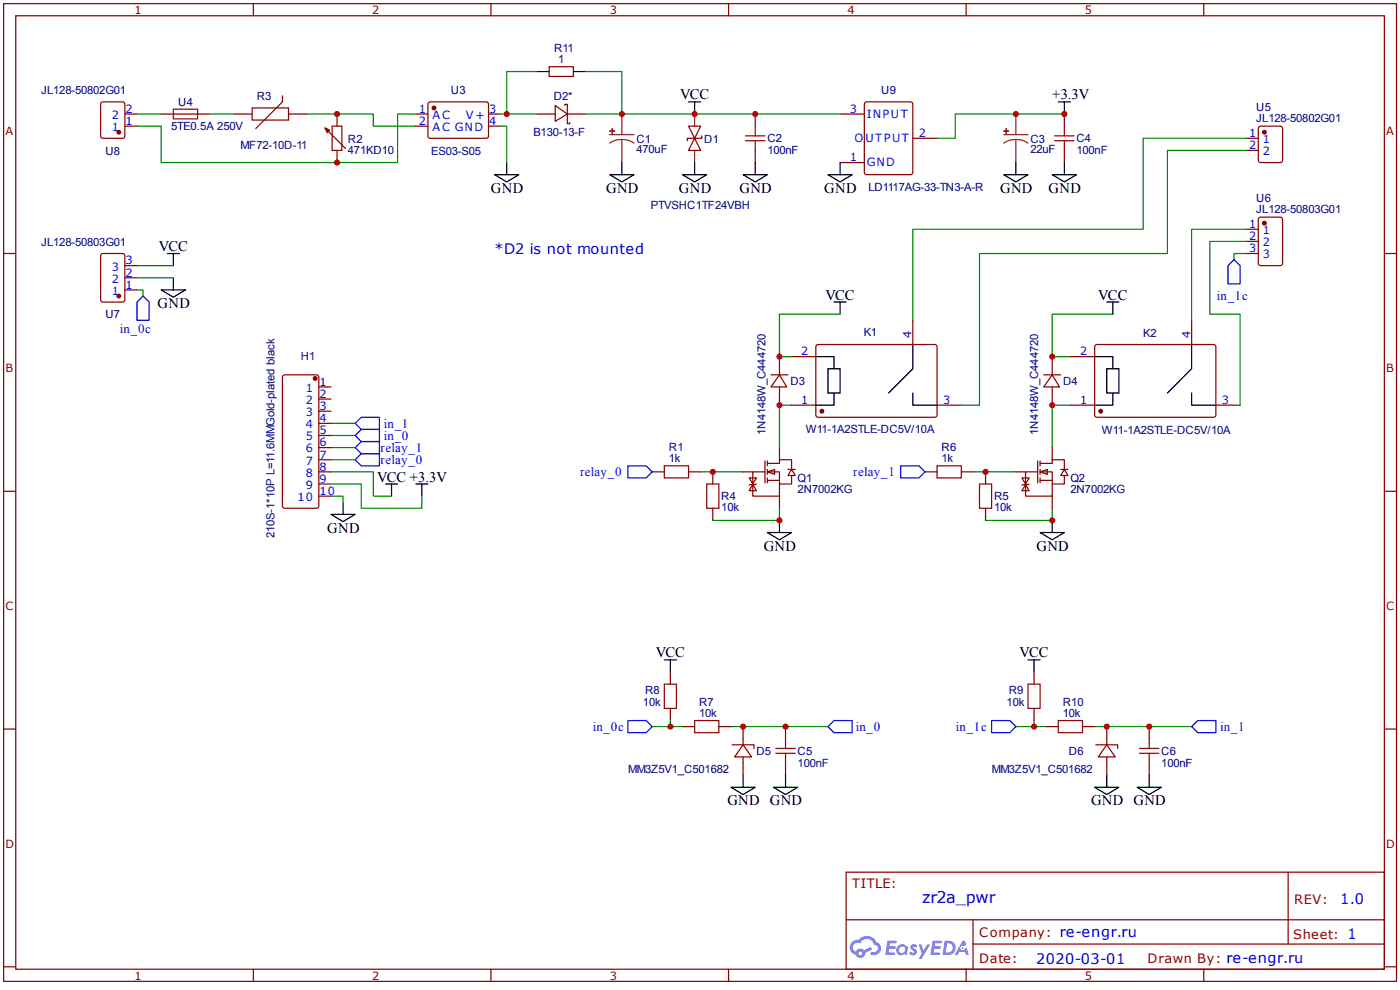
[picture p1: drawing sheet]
<svg xmlns="http://www.w3.org/2000/svg" width="297mm" height="210mm" viewBox="0 0 297 210" stroke-linecap="round" stroke-linejoin="round" font-family="sans-serif">
<g fill="none" stroke="#800" stroke-width=".26">
<path d="M.8 .8h295.5v207.3h-295.5zM3.3 3.3h290.4v202.2h-290.4zM53.7 .8v2.5M104.2 .8v2.5M154.6 .8v2.5M205 .8v2.5M255.4 .8v2.5M.8 53.7h2.5M293.7 53.7h2.6M.8 104.2h2.5M293.7 104.2h2.6M.8 154.6h2.5"/>
<path d="M293.7 154.6h2.6M179.5 184.9h114.2v20.6h-114.2zM179.5 195h114.1M206.4 195v10.3M273.3 184.9v15.2M.8 205h2.5M53.7 205.5v2.6M104.2 205.5v2.6M154.6 205.5v2.6M205 205.5v2.6M206.4 200.1h87.2M255.4 205.5v2.6"/>
<path d="M293.7 205h2.6"/>
</g>
<g fill="#58f">
<path d="M193.3 200.3l.6-.1 .4 .1 .3 .2-.3 .5a.35 .35 0 0 0-.2-.3 .35 .35 0 0 0-.4 .1v.1a.86 .86 0 0 1 .7 .6 .86 .86 0 0 1-.2 .9 1.09 1.09 0 0 1-1.4-.3l.4-.4 .5 .3 .3-.1-.1-.2a.89 .89 0 0 1-.6-1.4z"/>
<path d="M194.9 200.2h.6l.4 1.4 .8-1.4h.6l-1.8 3.1h-.6l.7-1.1z"/>
<path d="M188.3 199.4h1.7l.2 .2-.1 .3-1.3 .1-.1 .6h1.1l.2 .3-.2 .2h-1.2l-.1 .8 1.2 .1 .2 .2-.2 .2-1.9 .1z"/>
<path d="M197.8 199.4h1.7l.3 .2-.1 .3-1.3 .1-.1 .6h1.1l.2 .3-.3 .2h-1.1l-.1 .8 1.2 .1 .2 .2-.2 .2-1.9 .1z"/>
<path d="M204.2 199.4h.5l.3 1-.5 .2a.51 .51 0 0 0-.7 .2 .51 .51 0 0 0 .3 .7 .51 .51 0 0 0 .6-.5l.4-.1 .4 1.6h-.6l-.1-.7h-1.3l-.3 .7h-.7z"/>
<path d="M200.4 199.4l-.4 3.1h1a1.54 1.54 0 0 0 1.7-1.6 1.54 1.54 0 0 0-1.8-1.5zM200.9 200a1.01 1.01 0 0 1 1.3 1 1.01 1.01 0 0 1-1.3 .9h-.2z"/>
<path d="M190.4 200.6a1.12 1.12 0 0 0 0 1.6 1.12 1.12 0 0 0 1.5 .1l.5 .2 .2-1.7-.4-.2a1.09 1.09 0 0 0-1.8 0zM190.6 201.3a.7 .7 0 0 1 1.4 0 .7 .7 0 0 1-1.4 0z"/>
<path d="M180.8 199.7a1.59 1.59 0 0 0 .7 2.7 1.05 1.05 0 0 0 1.2 .7 1.05 1.05 0 0 0 .9-1.1l1.4-.7-.3-.6-1.4 .8a1.07 1.07 0 0 0-1.8 .3 1.01 1.01 0 0 1-.4-1.4 1.01 1.01 0 0 1 1.4-.4 1.55 1.55 0 0 1 1.6-.9 1.55 1.55 0 0 1 1.4 1.2 .83 .83 0 0 1 .8 1 .83 .83 0 0 1-1.2 .6 .32 .32 0 0 0-.4 .2 .32 .32 0 0 0 .3 .4 1.45 1.45 0 0 0 1.8-.9 1.45 1.45 0 0 0-.9-1.9 2.29 2.29 0 0 0-3.8-.5l-.8 .2zM182.1 202.1a.4 .4 0 0 1 .8 0 .4 .4 0 0 1-.8 0z"/>
<circle cx="204.2" cy="201" r=".19"/>
</g>
<path d="M34.2 24.2h10.3M267.1 26.9l.4-.2h4.1l.4 .3 .1 6.9-.2 .5-4.4 .1-.5-.3-.1-6.9z" fill="none" stroke="#800" stroke-width=".26"/>
<path d="M36.8 23.1h5.1v2.1h-5.1z" fill="none" stroke="#a00000" stroke-width=".26"/>
<circle cx="268.2" cy="28" r=".39" fill="#800"/>
<g fill="none" stroke="#800" stroke-width=".26">
<path d="M264.4 29.3h2.5M264.4 31.9h2.5M267.1 46.2l.4-.2h4.1l.5 .4v9.4l-.3 .5h-4.3l-.5-.3-.1-9.5z"/>
<circle cx="268.2" cy="28" r=".39"/>
</g>
<circle cx="268.2" cy="47.3" r=".39" fill="#800"/>
<g fill="none" stroke="#800" stroke-width=".26">
<path d="M21.5 53.9l.4-.2h4.1l.5 .4v9.4l-.3 .5h-4.3l-.5-.3-.1-9.4zM264.4 48.6h2.5M264.4 51.2h2.5M264.4 53.7h2.5"/>
<circle cx="268.2" cy="47.3" r=".39"/>
</g>
<circle cx="25.2" cy="62.8" r=".39" fill="#800"/>
<g fill="none" stroke="#800" stroke-width=".26">
<path d="M21.5 21.8l.4-.2h4.1l.4 .2 .1 7-.2 .4-4.4 .1-.5-.2-.1-7zM26.5 58.9h2.6M26.5 56.3h2.6M26.5 61.5h2.6"/>
<circle cx="25.2" cy="62.8" r=".39"/>
</g>
<circle cx="25.2" cy="28" r=".39" fill="#800"/>
<g fill="none" stroke="#800" stroke-width=".26">
<path d="M26.5 26.7h2.6M26.5 24.2h2.6M69.4 27.6l3.9 3.9M71.5 24.2v2.5M71.5 31.9v2.6"/>
<circle cx="25.2" cy="28" r=".39"/>
</g>
<path d="M70.5 26.7h2v5.2h-2z" fill="none" stroke="#a00000" stroke-width=".26"/>
<path d="M68.9 27.1l1.1 .5-.6 .5z" fill="#800"/>
<path d="M68.9 27.1l1.1 .5-.6 .5zM90.9 21.8l.4-.2 12.1 .1 .2 .4v7l-.5 .2-12.1-.1-.2-.4v-6.7zM178.2 34.5h5.2M178.2 24.2h5.2M183.5 21.8l.4-.2h9.2l.5 .2 .1 14.7-.3 .4-9.5 .1-.4-.2-.1-14.7zM193.7 29.3h5.1" fill="none" stroke="#800" stroke-width=".26"/>
<path d="M44.5 24.2h5.1M65.1 24.2h14.1v2.5h9" fill="none" stroke="#080" stroke-width=".26"/>
<circle cx="92.1" cy="22.9" r=".39" fill="#800"/>
<g fill="none" stroke="#800" stroke-width=".26">
<path d="M88.2 24.2h2.6M88.2 26.7h2.6M103.6 24.2h2.6M103.6 26.7h2.6"/>
<circle cx="92.1" cy="22.9" r=".39"/>
</g>
<path d="M88.2 24.2h-3.8v10.3h-50.2v-7.8h-5.1M106.2 26.7h1.3v7.8" fill="none" stroke="#080" stroke-width=".26"/>
<path d="M104.9 37h5.2l-2.6 1.6zM107.5 34.5v2.5M175.7 37h5.1l-2.6 1.6zM178.2 34.5v2.5" fill="none" stroke="#000" stroke-width=".26"/>
<path d="M129.4 28.5h5.1M131.9 29.6a4.1 4.1 0 0 1 2.6 .7M131.9 29.6a4.2 4.2 0 0 0-2.5 .7M131.9 24.2v4.3M131.9 29.6v4.9" fill="none" stroke="#8d2323" stroke-width=".26"/>
<path d="M129.4 27.8h1z" fill="#8d2323"/>
<path d="M129.4 27.8h1z" fill="none" stroke="#8d2323" stroke-width=".26"/>
<path d="M129.9 27.3v1z" fill="#8d2323"/>
<path d="M129.9 27.3v1zM147.4 24.2v2.5M147.4 31.9v2.6M212.9 28.5h5.2M215.5 29.6a4.1 4.1 0 0 1 2.6 .7M215.5 29.6a4.2 4.2 0 0 0-2.6 .7M215.5 24.2v4.3M215.5 29.6v4.9" fill="none" stroke="#8d2323" stroke-width=".26"/>
<path d="M113.9 24.2h3.9M117.8 22.4l2.6 1.8-2.6 1.5zM119.8 22.4v-.3h.6v4.1h.5v-.2M120.4 24.2h3.8M146.1 26.7h2.5l-1.2 2.6zM147.4 29.3l1.2 2.6h-2.5zM148.9 28.8v.5h-3.1v.5M160.2 24.2v2.5M160.2 31.9v2.6" fill="none" stroke="#800" stroke-width=".26"/>
<path d="M106.2 24.2h7.7M124.2 24.2h54" fill="none" stroke="#080" stroke-width=".26"/>
<path d="M129.4 37h5.1l-2.6 1.6zM131.9 34.5v2.5M144.8 37h5.1l-2.5 1.6zM146.1 21.6h2.5M147.4 21.6v2.6M147.4 34.5v2.5M157.6 37h5.2l-2.6 1.6zM160.2 34.5v2.5M35.5 53.7h2.6M36.8 53.7v2.6M36.8 58.9v2.6M34.2 61.5h5.1l-2.5 1.5z" fill="none" stroke="#000" stroke-width=".26"/>
<path d="M158.2 29.8h4.1M158.2 28.8h4.1M160.2 26.7v2.1M160.2 29.8v2.1" fill="none" stroke="#a00000" stroke-width=".26"/>
<path d="M212.9 27.8h1.1z" fill="#8d2323"/>
<path d="M212.9 27.8h1.1z" fill="none" stroke="#8d2323" stroke-width=".26"/>
<path d="M213.5 27.3v1z" fill="#8d2323"/>
<path d="M213.5 27.3v1z" fill="none" stroke="#8d2323" stroke-width=".26"/>
<path d="M223.7 29.8h4.2M223.7 28.8h4.2M225.8 26.7v2.1M225.8 29.8v2.1" fill="none" stroke="#a00000" stroke-width=".26"/>
<path d="M225.8 24.2v2.5M225.8 31.9v2.6" fill="none" stroke="#800" stroke-width=".26"/>
<path d="M225.8 24.2h-23.1v5.1h-3.9" fill="none" stroke="#080" stroke-width=".26"/>
<path d="M212.9 37h5.2l-2.6 1.6zM215.5 34.5v2.5M223.2 37h5.2l-2.6 1.6zM224.5 21.6h2.6M225.8 21.6v2.6M225.8 34.5v2.5" fill="none" stroke="#000" stroke-width=".26"/>
<path d="M162.8 100l1.5-.5v1.1z" fill="#fefefe"/>
<g fill="none" stroke="#800" stroke-width=".26">
<path d="M163.6 79.5h3.6M165.4 79.5l1.5 2.5h-3.3zM165.4 75.6v3.9M221.4 79.5h3.6M223.2 79.5l1.6 2.5h-3.4zM223.2 75.6v3.9M162.3 97.7v4.7M162.8 98.2h2.6v-.7h2.5v2M162.8 97.7v1.1M162.8 99.5v1.1M165.4 82v3.9M165.4 94.9v2.6"/>
<path d="M167.2 99.5h1.5M167.9 99.5l.8 1.3h-1.5zM223.2 82v3.9M138.4 100h2.5M146.1 100h2.5M151.2 100v2.6M151.2 107.8v2.5M157.6 100h2.1M158.9 101.3h1.6l-.8 1.3zM159.7 102.7l.8 1.3h-1.6zM160.5 102.6l-1.6 .3M162.3 100h-2.6v5.2h5.7v-2.6"/>
<path d="M162.8 100l1.5-.5v1.1zM162.8 100h2.6v2.6h2.5v-1.8M162.8 101.8h2.6M162.8 101.3v1.1M165.4 105.2v2.6M196.2 100h2.6M203.9 100h2.6M209.1 100v2.6M209.1 107.8v2.5"/>
</g>
<path d="M176.9 64h2.6M178.2 64v2.6M234.8 64h2.6M236.1 64v2.6M162.8 112.9h5.1l-2.5 1.5zM165.4 110.3v2.6M220.7 112.9h5.1l-2.6 1.5zM223.2 110.3v2.6" fill="none" stroke="#000" stroke-width=".26"/>
<path d="M178.2 66.6h-12.8v9h2.5M236.1 66.6h-12.9v9h3.9M167.9 85.9h-2.5v9M227.1 85.9h-3.9v9M148.6 100h9M165.4 107.8v2.5h-14.2M206.5 100h9M223.2 107.8v2.5h-14.1" fill="none" stroke="#080" stroke-width=".26"/>
<path d="M140.9 98.8h5.2v2.5h-5.2zM198.8 98.8h5.1v2.5h-5.1zM149.9 102.6h2.6v5.2h-2.6zM207.8 102.6h2.6v5.2h-2.6z" fill="none" stroke="#a00000" stroke-width=".26"/>
<path d="M220.7 100l1.5-.5v1.1z" fill="#fefefe"/>
<g fill="none" stroke="#800" stroke-width=".26">
<path d="M60.1 79.6l.3-.1h6.7l.3 .1 .2 .3v27.3v.3l-.4 .2-6.8 .1-.2-.1-.3-.4v-27.3zM220.1 97.7v4.7M220.7 98.2h2.5v-.7h2.6v2M220.7 97.7v1.1M220.7 99.5v1.1M223.2 94.9v2.6M225 99.5h1.6M225.8 99.5l.8 1.3h-1.6zM215.5 100h2.1M216.8 101.3h1.5l-.7 1.3zM217.6 102.7l.7 1.3h-1.5zM218.3 102.6l-1.5 .3"/>
<path d="M220.1 100h-2.5v5.2h5.6v-2.6M220.7 100l1.5-.5v1.1zM220.7 100h2.5v2.6h2.6v-1.8M220.7 101.8h2.5M220.7 101.3v1.1M223.2 105.2v2.6"/>
</g>
<path d="M264.4 31.9h-16.7v21.8h-39.9v32.2M264.4 29.3h-21.9v19.3h-48.8v19.3M264.4 53.7h-2.6v1.3M70.2 105.2h2.6v1.3" fill="none" stroke="#080" stroke-width=".26"/>
<path d="M261.8 55l1.3 1.3v3.9h-2.6v-3.9zM30.3 62.8l1.3 1.2v3.9h-2.5v-3.9zM133.2 98.8h3.9l1.3 1.2-1.3 1.3h-3.9zM191.1 98.8h3.8l1.3 1.2-1.3 1.3h-3.8z" fill="none" stroke="#00f" stroke-width=".26"/>
<path d="M70.2 109h5.2l-2.6 1.6zM72.8 106.5v2.5M81.8 102.6h2.6M83.1 102.6v2.6M88.2 102.6h2.6M89.5 102.6v2.6" fill="none" stroke="#000" stroke-width=".26"/>
<circle cx="66.9" cy="80.2" r=".39" fill="#800"/>
<g fill="none" stroke="#800" stroke-width=".26">
<path d="M173.2 73.2l.4-.2 25 .1 .2 .5-.1 14.6-.4 .3-25-.1-.2-.4v-14.4zM67.6 82h2.6M67.6 84.6h2.6M67.6 87.2h2.6M67.6 89.8h2.6M67.6 92.3h2.6M67.6 94.9h2.6M67.6 97.5h2.6M67.6 100h2.6M67.6 102.6h2.6M67.6 105.2h2.6M142.2 142.5v2.5"/>
<path d="M142.2 150.2v2.6M144.8 154h2.6M152.5 154h2.6M166.7 154v2.6M219.4 142.5v2.5M219.4 150.2v2.6M221.9 154h2.6M229.7 154h2.5M243.8 154v2.6M166.7 161.8v2.5M243.8 161.8v2.5"/>
<circle cx="66.9" cy="80.2" r=".39"/>
</g>
<path d="M75.4 97.5l1.2-1.3h3.9v2.6h-3.9zM75.4 94.9l1.2-1.3h3.9v2.6h-3.9zM75.4 89.8l1.2-1.3h3.9v2.5h-3.9zM75.4 92.3l1.2-1.3h3.9v2.6h-3.9zM133.2 152.8h3.9l1.3 1.2-1.3 1.3h-3.9zM176.9 152.8h3.9v2.5h-3.9l-1.2-1.3zM210.4 152.8h3.8l1.3 1.2-1.3 1.3h-3.8zM252.8 154l1.3-1.2h3.8v2.5h-3.8z" fill="none" stroke="#00f" stroke-width=".26"/>
<g fill="none" stroke="#080" stroke-width=".26">
<path d="M29.1 24.2h5.1M29.1 56.3h7.7M29.1 58.9h7.7M29.1 61.5h1.2v1.3M70.2 97.5h5.2M70.2 94.9h5.2M70.2 89.8h5.2M70.2 92.3h5.2M70.2 100h9v5.2h3.9M70.2 102.6h6.4v5.2h12.9v-2.6M138.4 154h6.4M142.2 152.8v1.2"/>
<path d="M155.1 154h20.6M215.5 154h6.4M219.4 152.8v1.2M232.2 154h20.6"/>
</g>
<path d="M140.9 145h2.6v5.2h-2.6zM147.4 152.8h5.1v2.5h-5.1zM164.6 159.7h4.1M164.6 158.7h4.1M166.7 156.6v2.1M166.7 159.7v2.1M218.1 145h2.6v5.2h-2.6zM224.5 152.8h5.2v2.5h-5.2zM241.7 159.7h4.2M241.7 158.7h4.2M243.8 156.6v2.1M243.8 159.7v2.1" fill="none" stroke="#a00000" stroke-width=".26"/>
<g fill="none" stroke="#000" stroke-width=".26">
<path d="M193.7 73v5.2l-5.2 5.1M193.7 83.3v2.6h5.1M140.9 139.9h2.6M142.2 139.9v2.6M218.1 139.9h2.6M219.4 139.9v2.6M155.1 166.9h5.1l-2.6 1.6zM157.6 164.3v2.6M164.1 166.9h5.1l-2.5 1.6zM166.7 164.3v2.6M232.2 166.9h5.2l-2.6 1.6zM234.8 164.3v2.6"/>
<path d="M241.2 166.9h5.2l-2.6 1.6zM243.8 164.3v2.6"/>
</g>
<circle cx="174.4" cy="87.2" r=".39" fill="#800"/>
<g fill="none" stroke="#800" stroke-width=".26">
<path d="M167.9 75.6h5.2M193.7 67.9v5.1M232.4 73.2l.3-.2 25 .1 .2 .5v14.6l-.5 .3-24.9-.1-.3-.4v-14.4zM167.9 85.9h5.2M198.8 85.9h5.1"/>
<circle cx="174.4" cy="87.2" r=".39"/>
</g>
<path d="M173.1 75.6h3.8v2.6M175.7 78.2h2.5v5.1h-2.5zM252.8 73v5.2l-5.1 5.1M176.9 83.3v2.6h-3.8M252.8 83.3v2.6h5.1" fill="none" stroke="#000" stroke-width=".26"/>
<circle cx="233.5" cy="87.2" r=".39" fill="#800"/>
<g fill="none" stroke="#800" stroke-width=".26">
<path d="M116.5 14.1h5.1v2.1h-5.1zM49.6 24.2h3.9M53.5 22.9h7.7v2.6h-7.7zM59.9 20.3v1.3l-5.6 5.7M61.2 24.2h3.9M227.1 75.6h5.1M252.8 67.9v5.1M227.1 85.9h5.1M257.9 85.9h5.2M155.3 157.9h4.7v.8M157.6 157.9l1.8 2.6h-3.6zM157.6 154v3.9"/>
<path d="M232.5 157.9h4.6v.8M234.8 157.9l1.8 2.6h-3.6zM234.8 154v3.9M157.6 160.5v3.8M234.8 160.5v3.8"/>
<circle cx="233.5" cy="87.2" r=".39"/>
</g>
<path d="M113.9 15.2h2.6M121.6 15.2h2.6M232.2 75.6h3.9v2.6M234.8 78.2h2.6v5.1h-2.6zM236.1 83.3v2.6h-3.9" fill="none" stroke="#000" stroke-width=".26"/>
<path d="M113.9 15.2h-6.4v9M124.2 15.2h7.7v9M264.4 51.2h-7.7v15.4h6.4v19.3M264.4 48.6h-11.6v19.3M203.9 85.9h3.9" fill="none" stroke="#080" stroke-width=".26"/>
<g fill="#c00">
<circle cx="165.4" cy="85.9" r=".64"/>
<circle cx="165.4" cy="75.6" r=".64"/>
<circle cx="71.5" cy="34.5" r=".64"/>
<circle cx="166.7" cy="154" r=".64"/>
<circle cx="151.2" cy="100" r=".64"/>
<circle cx="215.5" cy="24.2" r=".64"/>
<circle cx="147.4" cy="24.2" r=".64"/>
<circle cx="71.5" cy="24.2" r=".64"/>
<circle cx="131.9" cy="24.2" r=".64"/>
<circle cx="160.2" cy="24.2" r=".64"/>
<circle cx="225.8" cy="24.2" r=".64"/>
<circle cx="165.4" cy="110.3" r=".64"/>
<circle cx="223.2" cy="110.3" r=".64"/>
<circle cx="209.1" cy="100" r=".64"/>
<circle cx="142.2" cy="154" r=".64"/>
<circle cx="219.4" cy="154" r=".64"/>
<circle cx="223.2" cy="75.6" r=".64"/>
<circle cx="223.2" cy="85.9" r=".64"/>
<circle cx="157.6" cy="154" r=".64"/>
<circle cx="234.8" cy="154" r=".64"/>
<circle cx="243.8" cy="154" r=".64"/>
<circle cx="107.5" cy="24.2" r=".64"/>
</g>
<text font-size="3.4" fill="#00f" x="195.6" y="191.5">zr2a_pwr</text>
<g font-size="3.1">
<text x="144.3" y="21.1">VCC</text>
<text x="223.2" y="21.1">+3.3V</text>
<text x="104.2" y="40.9">GND</text>
<text x="128.6" y="40.9">GND</text>
<text x="144" y="40.9">GND</text>
<text x="156.9" y="40.9">GND</text>
<text x="174.9" y="40.9">GND</text>
<text x="212.2" y="40.9">GND</text>
<text x="222.5" y="40.9">GND</text>
<text x="33.7" y="53.2">VCC</text>
<text x="33.4" y="65.3">GND</text>
<text x="175.1" y="63.5">VCC</text>
<text x="233" y="63.5">VCC</text>
<text x="80" y="102.1">VCC +3.3V</text>
<text x="69.4" y="112.9">GND</text>
<text x="162" y="116.8">GND</text>
<text x="219.9" y="116.8">GND</text>
<text x="139.1" y="139.4">VCC</text>
<text x="216.3" y="139.4">VCC</text>
<text x="154.3" y="170.8">GND GND</text>
<text x="231.5" y="170.8">GND GND</text>
</g>
<g font-size="3.1" fill="#00f">
<text x="104.9" y="53.7">*D2 is not mounted</text>
<text x="284.3" y="191.7">1.0</text>
<text x="219.8" y="204.3">2020-03-01</text>
</g>
<g font-size="2.7" fill="#00f">
<text x="258.1" y="63.7">in_1c</text>
<text x="25.4" y="70.5">in_0c</text>
<text x="80.7" y="95.8">relay_1</text>
<text x="81.4" y="90.7">in_1</text>
<text x="81.4" y="93.2">in_0</text>
<text x="80.7" y="98.4">relay_0</text>
<text x="123.1" y="100.9">relay_0</text>
<text x="181" y="101">relay_1</text>
<text x="125.8" y="155">in_0c</text>
<text x="181.5" y="154.9">in_0</text>
<text x="202.8" y="154.9">in_1c</text>
<text x="258.8" y="154.9">in_1</text>
</g>
<g font-size="2.7" fill="#800">
<text x="180.8" y="188.3">TITLE:</text>
<text x="274.6" y="191.7">REV:</text>
<text x="207.7" y="198.6">Company: re-engr.ru</text>
<text x="274.3" y="199.1">Sheet: 1</text>
<text x="207.7" y="204.2">Date:</text>
<text x="243.4" y="204.3">Drawn By: re-engr.ru</text>
</g>
<g font-size="2.4" fill="#800">
<text x="28.5" y="3">1</text>
<text x="79" y="3">2</text>
<text x="129.4" y="3">3</text>
<text x="179.8" y="3">4</text>
<text x="230.2" y="3">5</text>
<text x="1.2" y="28.5">A</text>
<text x="294.1" y="28.5">A</text>
<text x="1.2" y="79">B</text>
<text x="294.1" y="79">B</text>
<text x="1.2" y="129.4">C</text>
<text x="294.1" y="129.4">C</text>
<text x="1.2" y="179.8">D</text>
<text x="294.1" y="179.8">D</text>
<text x="28.5" y="207.7">1</text>
<text x="79" y="207.7">2</text>
<text x="129.4" y="207.7">3</text>
<text x="179.8" y="207.7">4</text>
<text x="230.2" y="207.7">5</text>
</g>
<g font-size="2.4" fill="#000080">
<text x="117.5" y="11.1">R11</text>
<text x="118.4" y="13.4">1</text>
<text x="8.7" y="20">JL128-50802G01</text>
<text x="37.8" y="22.5">U4</text>
<text x="54.5" y="21.2">R3</text>
<text x="95.7" y="19.9">U3</text>
<text x="117.5" y="21.2">D2*</text>
<text x="187" y="19.9">U9</text>
<text x="266.5" y="23.5">U5</text>
<text x="36.3" y="27.6">5TE0.5A 250V</text>
<text x="113.2" y="28.9">B130-13-F</text>
<text x="266.5" y="25.9">JL128-50802G01</text>
<text x="22.4" y="32.8">U8</text>
<text x="51" y="31.5">MF72-10D-11</text>
<text x="73.8" y="32.6">471KD10</text>
<text x="73.8" y="30.2">R2</text>
<text x="91.5" y="32.8">ES03-S05</text>
<text x="135" y="32.5">470uF</text>
<text x="135" y="30.2">C1</text>
<text x="149.4" y="30.2">D1</text>
<text x="162.8" y="32.7">100nF</text>
<text x="162.8" y="30.1">C2</text>
<text x="218.6" y="32.5">22uF</text>
<text x="218.6" y="30.2">C3</text>
<text x="228.4" y="32.7">100nF</text>
<text x="228.4" y="30.1">C4</text>
<text x="184.2" y="40.5">LD1117AG-33-TN3-A-R</text>
<text x="138.1" y="44.4">PTVSHC1TF24VBH</text>
<text x="266.5" y="45.2">JL128-50803G01</text>
<text x="266.5" y="42.8">U6</text>
<text x="8.7" y="52.1">JL128-50803G01</text>
<text x="22.4" y="67.5">U7</text>
<text x="183.2" y="71.3">K1</text>
<text x="242.5" y="71.4">K2</text>
<text x="63.8" y="76.3">H1</text>
<text x="167.7" y="81.5">D3</text>
<text x="225.5" y="81.5">D4</text>
<text x="141.9" y="95.7">R1</text>
<text x="162.4" y="92.2" transform="rotate(-90 162.4 92.2)">1N4148W_C444720</text>
<text x="170.9" y="91.9">W11-1A2STLE-DC5V/10A</text>
<text x="199.8" y="95.7">R6</text>
<text x="220.3" y="92.2" transform="rotate(-90 220.3 92.2)">1N4148W_C444720</text>
<text x="233.8" y="91.9">W11-1A2STLE-DC5V/10A</text>
<text x="141.9" y="98">1k</text>
<text x="199.8" y="98">1k</text>
<text x="153" y="106.1">R4</text>
<text x="169.2" y="104.6">2N7002KG</text>
<text x="169.2" y="102.3">Q1</text>
<text x="210.9" y="106.1">R5</text>
<text x="227.1" y="104.6">2N7002KG</text>
<text x="227.1" y="102.3">Q2</text>
<text x="153" y="108.4">10k</text>
<text x="210.9" y="108.4">10k</text>
<text x="58.2" y="114.1" transform="rotate(-90 58.2 114.1)">210S-1*10P L=11.6MMGold-plated black</text>
<text x="136.4" y="149.8">10k</text>
<text x="136.9" y="147.1">R8</text>
<text x="148.3" y="149.7">R7</text>
<text x="213.6" y="149.8">10k</text>
<text x="214" y="147.1">R9</text>
<text x="225.5" y="149.7">R10</text>
<text x="148.3" y="152">10k</text>
<text x="225.5" y="152">10k</text>
<text x="160.5" y="160.1">D5</text>
<text x="169.2" y="160">C5</text>
<text x="226.8" y="160.1">D6</text>
<text x="246.4" y="160">C6</text>
<text x="133.3" y="164">MM3Z5V1_C501682</text>
<text x="169.2" y="162.5">100nF</text>
<text x="210.4" y="164">MM3Z5V1_C501682</text>
<text x="246.4" y="162.5">100nF</text>
</g>
<g font-size="2.4" fill="#00f">
<text x="26.6" y="23.9">2</text>
<text x="88.9" y="23.9">1</text>
<text x="103.8" y="23.9">3</text>
<text x="180.3" y="23.9">3</text>
<text x="23.7" y="27.8">1</text>
<text x="23.7" y="25.2">2</text>
<text x="26.6" y="26.5">1</text>
<text x="88.9" y="26.5">2</text>
<text x="91.7" y="25.2">A C</text>
<text x="91.7" y="27.8">A C GND</text>
<text x="98.8" y="25.2">V +</text>
<text x="103.8" y="26.5">4</text>
<text x="183.9" y="24.9">INPUT</text>
<text x="194.9" y="29.1">2</text>
<text x="265" y="29.1">1</text>
<text x="180.3" y="34.2">1</text>
<text x="181.3" y="30.1">O</text>
<text x="183.6" y="30.1">UTPUT</text>
<text x="183.9" y="35.2">GND</text>
<text x="265" y="31.6">2</text>
<text x="267.9" y="30.3">1</text>
<text x="267.9" y="32.9">2</text>
<text x="265" y="48.3">1</text>
<text x="265" y="50.9">2</text>
<text x="265" y="53.5">3</text>
<text x="267.9" y="49.6">1</text>
<text x="267.9" y="52.2">2</text>
<text x="23.7" y="59.9">2</text>
<text x="23.7" y="57.4">3</text>
<text x="26.6" y="58.6">2</text>
<text x="26.6" y="56.1">3</text>
<text x="267.9" y="54.8">3</text>
<text x="23.7" y="62.5">1</text>
<text x="26.6" y="61.2">1</text>
<text x="193.4" y="71.8" transform="rotate(-90 193.4 71.8)">4</text>
<text x="252.5" y="71.8" transform="rotate(-90 252.5 71.8)">4</text>
<text x="170" y="75.4">2</text>
<text x="229.1" y="75.4">2</text>
<text x="64.9" y="83.1">1</text>
<text x="67.8" y="81.8">1</text>
<text x="64.9" y="85.6">2</text>
<text x="64.9" y="88.2">3</text>
<text x="67.8" y="84.4">2</text>
<text x="67.8" y="86.9">3</text>
<text x="67.8" y="89.5">4</text>
<text x="170" y="85.6">1</text>
<text x="200.1" y="85.6">3</text>
<text x="229.1" y="85.6">1</text>
<text x="259.2" y="85.6">3</text>
<text x="64.9" y="90.8">4</text>
<text x="64.9" y="93.4">5</text>
<text x="64.9" y="95.9">6</text>
<text x="67.8" y="92.1">5</text>
<text x="67.8" y="94.6">6</text>
<text x="64.9" y="98.5">7</text>
<text x="64.9" y="101.1">8</text>
<text x="67.8" y="97.2">7</text>
<text x="67.8" y="99.8">8</text>
<text x="63.1" y="106.2">10</text>
<text x="64.9" y="103.6">9</text>
<text x="67.8" y="102.4">9</text>
<text x="67.8" y="104.9">10</text>
</g>
</svg>
